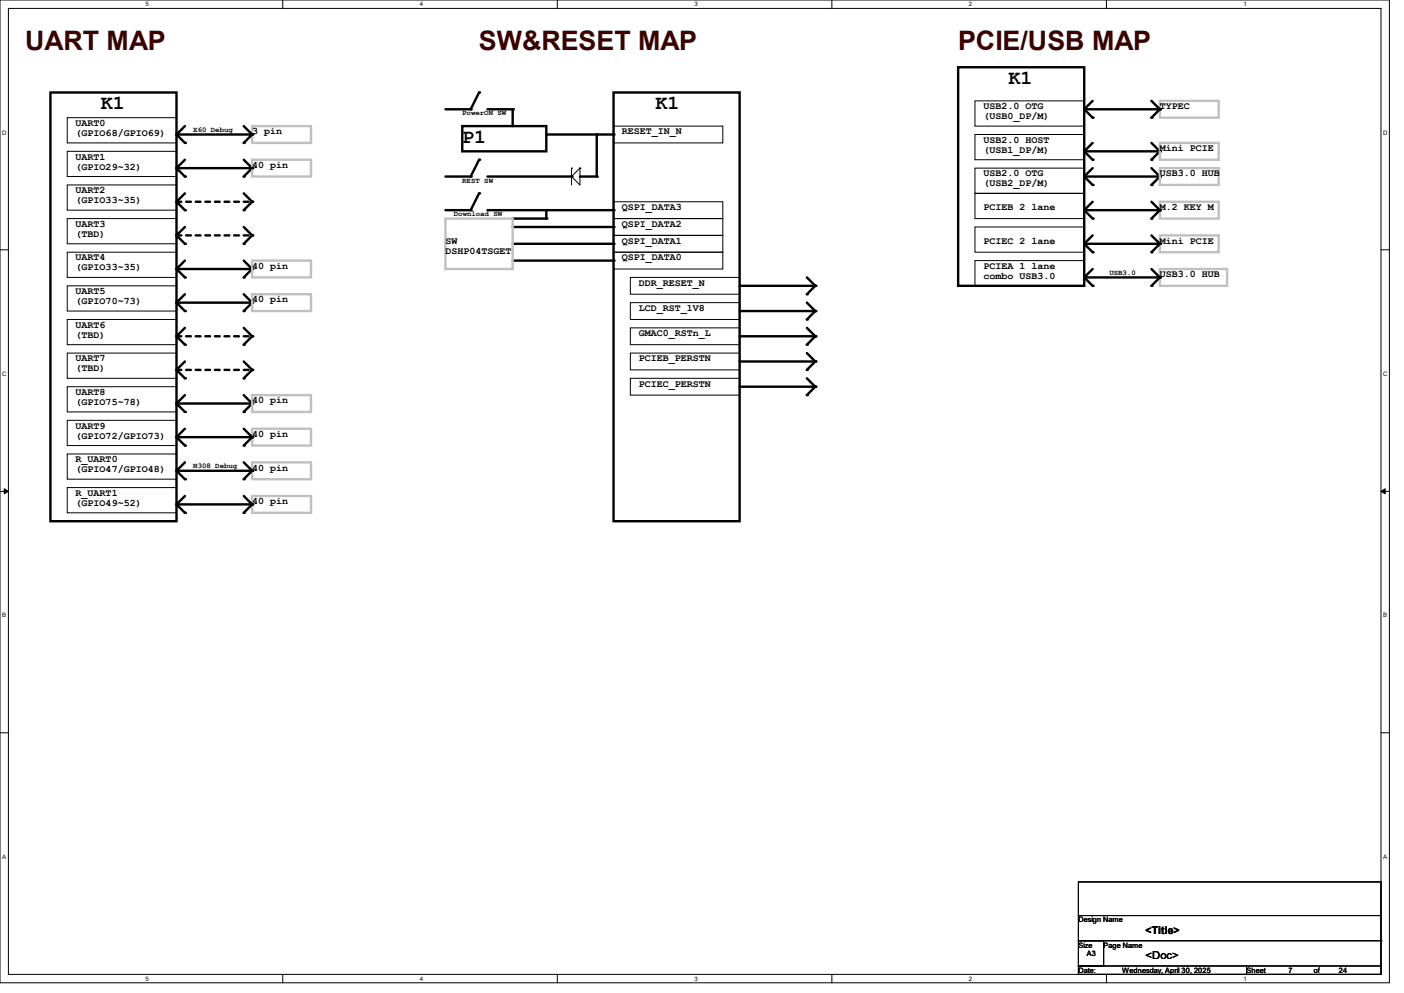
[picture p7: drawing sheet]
<svg xmlns="http://www.w3.org/2000/svg" width="297mm" height="210mm" viewBox="0 0 297 210" stroke-linecap="round" stroke-linejoin="round" font-family="sans-serif">
<path d="M0 0h293.9v207.9h-293.9zM1.8 1.8h290.3v204.3h-290.3z" fill="none" stroke="#000" stroke-width=".21"/>
<g fill="#fff">
<path d="M30.8 .2h.7v1.4h-.7z"/>
<path d="M30.8 206.2h.7v1.4h-.7z"/>
</g>
<path d="M59.8 0v1.8M59.8 206.1v1.8" fill="none" stroke="#000" stroke-width=".21"/>
<g fill="#fff">
<path d="M88.8 .2h.7v1.4h-.7z"/>
<path d="M88.8 206.2h.7v1.4h-.7z"/>
</g>
<path d="M117.9 0v1.8M117.9 206.1v1.8" fill="none" stroke="#000" stroke-width=".21"/>
<g fill="#fff">
<path d="M146.9 .2h.7v1.4h-.7z"/>
<path d="M146.9 206.2h.7v1.4h-.7z"/>
</g>
<path d="M176 0v1.8M176 206.1v1.8" fill="none" stroke="#000" stroke-width=".21"/>
<g fill="#fff">
<path d="M205 .2h.7v1.4h-.7z"/>
<path d="M205 206.2h.7v1.4h-.7z"/>
</g>
<path d="M234.1 0v1.8M234.1 206.1v1.8" fill="none" stroke="#000" stroke-width=".21"/>
<g fill="#fff">
<path d="M263.1 .2h.6v1.4h-.6z"/>
<path d="M263.1 206.2h.6v1.4h-.6z"/>
<path d="M.5 27.3h.9v1.4h-.9z"/>
<path d="M292.6 27.3h.9v1.4h-.9z"/>
<path d="M.5 78.4h.9v1.4h-.9z"/>
<path d="M292.6 78.4h.9v1.4h-.9z"/>
</g>
<path d="M0 52.8h1.8M292.1 52.8h1.8" fill="none" stroke="#000" stroke-width=".21"/>
<g fill="#fff">
<path d="M.5 129.5h.8v1.4h-.8z"/>
<path d="M292.6 129.5h.8v1.4h-.8z"/>
</g>
<path d="M0 103.9h1.8M292.1 103.9h1.8" fill="none" stroke="#000" stroke-width=".21"/>
<path d="M.9 103.4l.9 .5-.9 .5zM292.1 103.9l.9-.5v1z" fill="#000" stroke="#000" stroke-width=".21"/>
<g fill="#fff">
<path d="M.5 180.5h.8v1.4h-.8z"/>
<path d="M292.6 180.5h.8v1.4h-.8z"/>
</g>
<g fill="none" stroke="#000" stroke-width=".21">
<path d="M14.2 24.9h23.1v5.3h-23.1zM14.2 32h23.1v5.3h-23.1zM14.2 39.1h23.1v5.3h-23.1zM120.9 37.3h.1M120.9 35.6h.1M120.9 35.6v3.5M122.7 35.6h.1M122.7 35.6v3.5l-1.8-1.8M122.7 35.6l-1.8 1.7M129.8 26.7h23.1v3.5h-23.1zM206.2 21.3h23.2v5.4h-23.2zM206.2 28.4h23.2v5.4h-23.2z"/>
<path d="M206.2 35.6h23.2v5.3h-23.2zM14.2 46.2h23.1v5.4h-23.1zM14.2 53.3h23.1v5.4h-23.1zM129.8 49.8h23.1v3.5h-23.1zM129.8 46.2h23.1v3.6h-23.1zM129.8 42.7h23.1v3.5h-23.1zM129.8 53.3h23.1v3.6h-23.1zM133.3 58.7h23.2v3.5h-23.2zM206.2 40.9h23.2v5.3h-23.2zM206.2 48h23.2v5.3h-23.2zM206.2 55.1h23.2v5.4h-23.2zM14.2 60.5h23.1v5.3h-23.1z"/>
<path d="M14.2 67.6h23.1v5.3h-23.1zM14.2 74.7h23.1v5.3h-23.1zM133.3 64h23.2v3.6h-23.2zM133.3 74.7h23.2v3.5h-23.2zM133.3 69.3h23.2v3.6h-23.2zM14.2 81.8h23.1v5.3h-23.1zM14.2 88.9h23.1v5.3h-23.1zM14.2 96h23.1v5.3h-23.1zM133.3 80h23.2v3.6h-23.2zM14.2 103.1h23.1v5.4h-23.1zM0 155h1.8M292.1 155h1.8"/>
<path d="M228.1 186.5h64v7.1h-64zM228.1 193.6h64v5.4h-64zM228.1 199h5.4v5.3h-5.4zM292.1 199h.1M292.1 199v5.3M228.1 204.3h35.6v1.8h-35.6zM263.7 204.3h28.4v1.8h-28.4z"/>
</g>
<g fill="none" stroke="#000" stroke-width=".51">
<path d="M10.7 19.6h26.6v90.6h-26.6zM101.3 19.6l-1.7 3.5h-5.4M129.8 19.6h26.7v90.6h-26.7zM202.7 14.2h26.7v46.3h-26.7zM37.3 28.4h16M37.3 28.4l1.8 1.8M37.3 35.6l1.8 1.7M37.3 35.6h16M39.1 26.7l-1.8 1.7M39.1 33.8l-1.8 1.8M51.6 26.7l1.7 1.7M51.6 33.8l1.7 1.8"/>
<path d="M53.3 28.4l-1.7 1.8M53.3 35.6l-1.7 1.7M97.8 26.7h17.8v5.3h-17.8zM101.3 33.8l-1.7 3.5h-5.4M103.1 23.1h5.4v3.6M103.1 37.3h17.8M115.6 28.4h14.2M126.2 28.4v8.9h-3.5M229.4 23.1h16M229.4 23.1l1.7 1.8M229.4 32h16M229.4 32l1.7 1.8"/>
<path d="M229.4 37.3h16M229.4 37.3l1.7 1.8M231.1 21.3l-1.7 1.8M231.1 30.2l-1.7 1.8M231.1 35.6l-1.7 1.7M243.6 21.3l1.8 1.8M243.6 30.2l1.8 1.8M243.6 35.6l1.8 1.7M245.4 23.1l-1.8 1.8M245.4 32l-1.8 1.8M245.4 37.3l-1.8 1.8M37.3 56.9h16"/>
<path d="M37.3 56.9l1.8 1.8M39.1 40.9l-1.8 1.8 1.8 1.7M39.1 48l-1.8 1.8 1.8 1.8M39.1 55.1l-1.8 1.8M51.6 40.9l1.7 1.8-1.7 1.7M51.6 48l1.7 1.8-1.7 1.8M51.6 55.1l1.7 1.8M53.3 56.9l-1.7 1.8M101.3 40.9l-1.7 3.5h-5.4M103.1 44.4h26.7M108.5 51.6h21.3M108.5 48h21.3"/>
<path d="M108.5 55.1h21.3M115.6 44.4v1.8h-7.1M170.7 58.7l1.8 1.8M229.4 51.6h16M229.4 51.6l1.7 1.7M229.4 58.7h16M229.4 58.7l1.7 1.8M229.4 44.4h16M229.4 44.4l1.7 1.8M231.1 49.8l-1.7 1.8M231.1 56.9l-1.7 1.8M231.1 42.7l-1.7 1.7"/>
<path d="M243.6 49.8l1.8 1.8M243.6 56.9l1.8 1.8M243.6 42.7l1.8 1.7M245.4 51.6l-1.8 1.7M245.4 58.7l-1.8 1.8M245.4 44.4l-1.8 1.8M37.3 64h16M37.3 64l1.8 1.8M39.1 62.2l-1.8 1.8M39.1 69.3l-1.8 1.8 1.8 1.8M39.1 76.5l-1.8 1.7 1.8 1.8M51.6 62.2l1.7 1.8"/>
<path d="M51.6 69.3l1.7 1.8-1.7 1.8M51.6 76.5l1.7 1.7-1.7 1.8M53.3 64l-1.7 1.8M156.5 60.5h16M156.5 65.8h16M156.5 71.1h16M156.5 76.5h16M170.7 64l1.8 1.8M170.7 69.3l1.8 1.8M170.7 74.7l1.8 1.8M172.5 60.5l-1.8 1.7M172.5 65.8l-1.8 1.8"/>
<path d="M172.5 71.1l-1.8 1.8M172.5 76.5l-1.8 1.7M37.3 85.3h16M37.3 85.3l1.8 1.8M37.3 92.5h16M37.3 92.5l1.8 1.7M37.3 99.6h16M37.3 99.6l1.8 1.7M39.1 83.6l-1.8 1.7M39.1 90.7l-1.8 1.8M39.1 97.8l-1.8 1.8M51.6 83.6l1.7 1.7"/>
<path d="M51.6 90.7l1.7 1.8M51.6 97.8l1.7 1.8M53.3 85.3l-1.7 1.8M53.3 92.5l-1.7 1.7M53.3 99.6l-1.7 1.7M156.5 81.8h16M170.7 80l1.8 1.8M172.5 81.8l-1.8 1.8M37.3 106.7h16M37.3 106.7l1.8 1.8M39.1 104.9l-1.8 1.8M51.6 104.9l1.7 1.8"/>
<path d="M53.3 106.7l-1.7 1.8"/>
</g>
<g fill="none" stroke="#c0c0c0" stroke-width=".51">
<path d="M53.3 26.7h12.5v3.5h-12.5zM53.3 33.8h12.5v3.5h-12.5zM245.4 21.3h12.4v3.6h-12.4zM245.4 30.2h12.4v3.6h-12.4zM245.4 35.6h12.4v3.5h-12.4zM53.3 55.1h12.5v3.6h-12.5zM94.2 46.2h14.3v10.7h-14.3zM245.4 56.9h14.2v3.6h-14.2zM245.4 49.8h12.4v3.5h-12.4zM245.4 42.7h12.4v3.5h-12.4zM53.3 62.2h12.5v3.6h-12.5zM53.3 83.6h12.5v3.5h-12.5z"/>
<path d="M53.3 90.7h12.5v3.5h-12.5zM53.3 97.8h12.5v3.5h-12.5zM53.3 104.9h12.5v3.6h-12.5z"/>
</g>
<g fill="#000">
<circle cx="101.3" cy="19.6" r=".25"/>
<circle cx="37.3" cy="28.4" r=".25"/>
<circle cx="37.3" cy="35.6" r=".25"/>
<circle cx="39.1" cy="37.3" r=".25"/>
<circle cx="39.1" cy="30.2" r=".25"/>
<circle cx="51.6" cy="37.3" r=".25"/>
<circle cx="51.6" cy="30.2" r=".25"/>
<circle cx="53.3" cy="28.4" r=".25"/>
<circle cx="53.3" cy="35.6" r=".25"/>
<circle cx="99.6" cy="23.1" r=".25"/>
<circle cx="99.6" cy="37.3" r=".25"/>
<circle cx="101.3" cy="33.8" r=".25"/>
<circle cx="108.5" cy="23.1" r=".25"/>
<circle cx="120.9" cy="37.3" r=".25"/>
<circle cx="126.2" cy="37.3" r=".25"/>
<circle cx="126.2" cy="28.4" r=".25"/>
<circle cx="129.8" cy="28.4" r=".25"/>
<circle cx="229.4" cy="37.3" r=".25"/>
<circle cx="229.4" cy="32" r=".25"/>
<circle cx="229.4" cy="23.1" r=".25"/>
<circle cx="231.1" cy="39.1" r=".25"/>
<circle cx="231.1" cy="24.9" r=".25"/>
<circle cx="231.1" cy="33.8" r=".25"/>
<circle cx="243.6" cy="39.1" r=".25"/>
<circle cx="243.6" cy="24.9" r=".25"/>
<circle cx="243.6" cy="33.8" r=".25"/>
<circle cx="245.4" cy="23.1" r=".25"/>
<circle cx="245.4" cy="32" r=".25"/>
<circle cx="245.4" cy="37.3" r=".25"/>
<circle cx="37.3" cy="49.8" r=".25"/>
<circle cx="37.3" cy="42.7" r=".25"/>
<circle cx="37.3" cy="56.9" r=".25"/>
<circle cx="39.1" cy="51.6" r=".25"/>
<circle cx="39.1" cy="44.5" r=".25"/>
<circle cx="39.1" cy="58.7" r=".25"/>
<circle cx="51.6" cy="44.5" r=".25"/>
<circle cx="51.6" cy="51.6" r=".25"/>
<circle cx="51.6" cy="58.7" r=".25"/>
<circle cx="53.3" cy="42.7" r=".25"/>
<circle cx="53.3" cy="49.8" r=".25"/>
<circle cx="53.3" cy="56.9" r=".25"/>
<circle cx="99.6" cy="44.4" r=".25"/>
<circle cx="101.3" cy="40.9" r=".25"/>
<circle cx="115.6" cy="46.2" r=".25"/>
<circle cx="115.6" cy="44.5" r=".25"/>
<circle cx="129.8" cy="44.4" r=".25"/>
<circle cx="129.8" cy="48" r=".25"/>
<circle cx="129.8" cy="51.6" r=".25"/>
<circle cx="129.8" cy="55.1" r=".25"/>
<circle cx="229.4" cy="51.6" r=".25"/>
<circle cx="229.4" cy="58.7" r=".25"/>
<circle cx="229.4" cy="44.4" r=".25"/>
<circle cx="231.1" cy="53.3" r=".25"/>
<circle cx="231.1" cy="46.2" r=".25"/>
<circle cx="243.6" cy="53.3" r=".25"/>
<circle cx="243.6" cy="46.2" r=".25"/>
<circle cx="245.4" cy="51.6" r=".25"/>
<circle cx="245.4" cy="58.7" r=".25"/>
<circle cx="245.4" cy="44.4" r=".25"/>
<circle cx="37.3" cy="71.1" r=".25"/>
<circle cx="37.3" cy="78.2" r=".25"/>
<circle cx="37.3" cy="64" r=".25"/>
<circle cx="39.1" cy="72.9" r=".25"/>
<circle cx="39.1" cy="65.8" r=".25"/>
<circle cx="51.6" cy="72.9" r=".25"/>
<circle cx="51.6" cy="65.8" r=".25"/>
<circle cx="53.3" cy="64" r=".25"/>
<circle cx="53.3" cy="71.1" r=".25"/>
<circle cx="53.3" cy="78.2" r=".25"/>
<circle cx="170.7" cy="62.2" r=".25"/>
<circle cx="170.7" cy="67.6" r=".25"/>
<circle cx="170.7" cy="78.2" r=".25"/>
<circle cx="170.7" cy="72.9" r=".25"/>
<circle cx="172.5" cy="65.8" r=".25"/>
<circle cx="172.5" cy="71.1" r=".25"/>
<circle cx="172.5" cy="76.5" r=".25"/>
<circle cx="172.5" cy="60.5" r=".25"/>
<circle cx="231.1" cy="60.5" r=".25"/>
<circle cx="243.6" cy="60.5" r=".25"/>
<circle cx="37.3" cy="85.3" r=".25"/>
<circle cx="37.3" cy="92.5" r=".25"/>
<circle cx="37.3" cy="99.6" r=".25"/>
<circle cx="39.1" cy="87.1" r=".25"/>
<circle cx="39.1" cy="80" r=".25"/>
<circle cx="39.1" cy="94.2" r=".25"/>
<circle cx="51.6" cy="87.1" r=".25"/>
<circle cx="51.6" cy="80" r=".25"/>
<circle cx="51.6" cy="94.2" r=".25"/>
<circle cx="53.3" cy="92.5" r=".25"/>
<circle cx="53.3" cy="85.3" r=".25"/>
<circle cx="53.3" cy="99.6" r=".25"/>
<circle cx="170.7" cy="83.6" r=".25"/>
<circle cx="172.5" cy="81.8" r=".25"/>
<circle cx="37.3" cy="106.7" r=".25"/>
<circle cx="39.1" cy="101.3" r=".25"/>
<circle cx="39.1" cy="108.5" r=".25"/>
<circle cx="51.6" cy="108.5" r=".25"/>
<circle cx="51.6" cy="101.3" r=".25"/>
<circle cx="53.3" cy="106.7" r=".25"/>
</g>
<path d="M37.3 42.7h16M37.3 49.8h16M37.3 71.1h16M37.3 78.2h16" fill="none" stroke="#000" stroke-width=".51" stroke-dasharray="1 1"/>
<g fill="#000" stroke-dasharray="1 1">
<circle cx="53.3" cy="42.7" r=".25"/>
<circle cx="53.3" cy="49.8" r=".25"/>
<circle cx="53.3" cy="71.1" r=".25"/>
<circle cx="53.3" cy="78.2" r=".25"/>
</g>
<g font-size="5.7" fill="#400000">
<text x="5.3" y="10.6">UART MAP</text>
<text x="101.3" y="10.6">SW&amp;RESET MAP</text>
<text x="202.7" y="10.6">PCIE/USB MAP</text>
</g>
<g font-size="4.2">
<text x="213.4" y="17.8">K1</text>
<text x="21.3" y="23.1">K1</text>
<text x="138.7" y="23.1">K1</text>
<text x="97.8" y="30.2">P1</text>
</g>
<g font-size="2.3">
<text x="242.4" y="197.5">&lt;Title&gt;</text>
<text x="242.4" y="202.8">&lt;Doc&gt;</text>
</g>
<g font-size="2.1">
<text x="208" y="23.1">USB2.0 OTG</text>
<text x="245.4" y="23.1">TYPEC</text>
<text x="16" y="26.6">UART0</text>
<text x="16" y="28.7">(GPIO68/GPIO69)</text>
<text x="53.3" y="28.4">3 pin</text>
<text x="131.6" y="28.4">RESET_IN_N</text>
<text x="208" y="25.2">(USB0_DP/M)</text>
<text x="16" y="33.7">UART1</text>
<text x="16" y="35.9">(GPIO29~32)</text>
<text x="53.3" y="35.5">40 pin</text>
<text x="208" y="30.2">USB2.0 HOST</text>
<text x="208" y="32.3">(USB1_DP/M)</text>
<text x="245.4" y="32">Mini PCIE</text>
<text x="16" y="40.9">UART2</text>
<text x="208" y="37.3">USB2.0 OTG</text>
<text x="208" y="39.4">(USB2_DP/M)</text>
<text x="245.4" y="37.3">USB3.0 HUB</text>
<text x="16" y="43">(GPIO33~35)</text>
<text x="16" y="48">UART3</text>
<text x="131.6" y="44.4">QSPI_DATA3</text>
<text x="131.6" y="48">QSPI_DATA2</text>
<text x="208" y="44.4">PCIEB 2 lane</text>
<text x="245.4" y="44.4">M.2 KEY M</text>
<text x="16" y="50.1">(TBD)</text>
<text x="94.2" y="51.5">SW</text>
<text x="94.2" y="53.6">DSHP04TSGET</text>
<text x="131.6" y="51.5">QSPI_DATA1</text>
<text x="208" y="51.5">PCIEC 2 lane</text>
<text x="245.4" y="51.5">Mini PCIE</text>
<text x="16" y="55.1">UART4</text>
<text x="16" y="57.2">(GPIO33~35)</text>
<text x="53.3" y="56.9">40 pin</text>
<text x="131.6" y="55.1">QSPI_DATA0</text>
<text x="208" y="56.9">PCIEA 1 lane</text>
<text x="208" y="59">combo USB3.0</text>
<text x="245.4" y="58.6">USB3.0 HUB</text>
<text x="16" y="62.2">UART5</text>
<text x="16" y="64.3">(GPIO70~73)</text>
<text x="53.3" y="64">40 pin</text>
<text x="135.1" y="60.4">DDR_RESET_N</text>
<text x="135.1" y="65.7">LCD_RST_1V8</text>
<text x="16" y="69.3">UART6</text>
<text x="16" y="71.4">(TBD)</text>
<text x="135.1" y="71.1">GMAC0_RSTn_L</text>
<text x="16" y="76.4">UART7</text>
<text x="135.1" y="76.4">PCIEB_PERSTN</text>
<text x="16" y="78.5">(TBD)</text>
<text x="16" y="83.5">UART8</text>
<text x="135.1" y="81.7">PCIEC_PERSTN</text>
<text x="16" y="85.6">(GPIO75~78)</text>
<text x="53.3" y="85.3">40 pin</text>
<text x="16" y="90.6">UART9</text>
<text x="16" y="92.8">(GPIO72/GPIO73)</text>
<text x="53.3" y="92.4">40 pin</text>
<text x="16" y="97.7">R_UART0</text>
<text x="16" y="99.9">(GPIO47/GPIO48)</text>
<text x="53.3" y="99.5">40 pin</text>
<text x="16" y="104.9">R_UART1</text>
<text x="16" y="107">(GPIO49~52)</text>
<text x="53.3" y="106.6">40 pin</text>
</g>
<g font-size="1.6">
<text x="40.9" y="27.9">X60 Debug</text>
<text x="97.8" y="24.4">PowerON SW</text>
<text x="97.8" y="38.6">REST SW</text>
<text x="96" y="45.7">Download SW</text>
<text x="234.7" y="58.2">USB3.0</text>
<text x="40.9" y="99.1">N308 Debug</text>
<text x="228.1" y="195.1">Design Name</text>
<text x="228.1" y="200.4">Size</text>
<text x="229.9" y="202.2">A3</text>
<text x="233.5" y="200.4">Page Name</text>
<text x="228.1" y="205.7">Date:</text>
<text x="237.4" y="205.7">Wednesday, April 30, 2025</text>
<text x="263.7" y="205.7">Sheet</text>
<text x="272.6" y="205.7">7</text>
<text x="277.9" y="205.7">of</text>
<text x="283.2" y="205.7">24</text>
</g>
<g font-size="1.3">
<text x="30.8" y="1.3">5</text>
<text x="88.8" y="1.3">4</text>
<text x="146.9" y="1.3">3</text>
<text x="205" y="1.3">2</text>
<text x="263.1" y="1.3">1</text>
<text x=".5" y="28.4">D</text>
<text x="292.6" y="28.4">D</text>
<text x=".5" y="79.5">C</text>
<text x="292.6" y="79.5">C</text>
<text x=".5" y="130.6">B</text>
<text x="292.6" y="130.6">B</text>
<text x=".5" y="181.7">A</text>
<text x="292.6" y="181.7">A</text>
<text x="30.8" y="207.4">5</text>
<text x="88.8" y="207.4">4</text>
<text x="146.9" y="207.4">3</text>
<text x="205" y="207.4">2</text>
<text x="263.1" y="207.4">1</text>
</g>
</svg>
